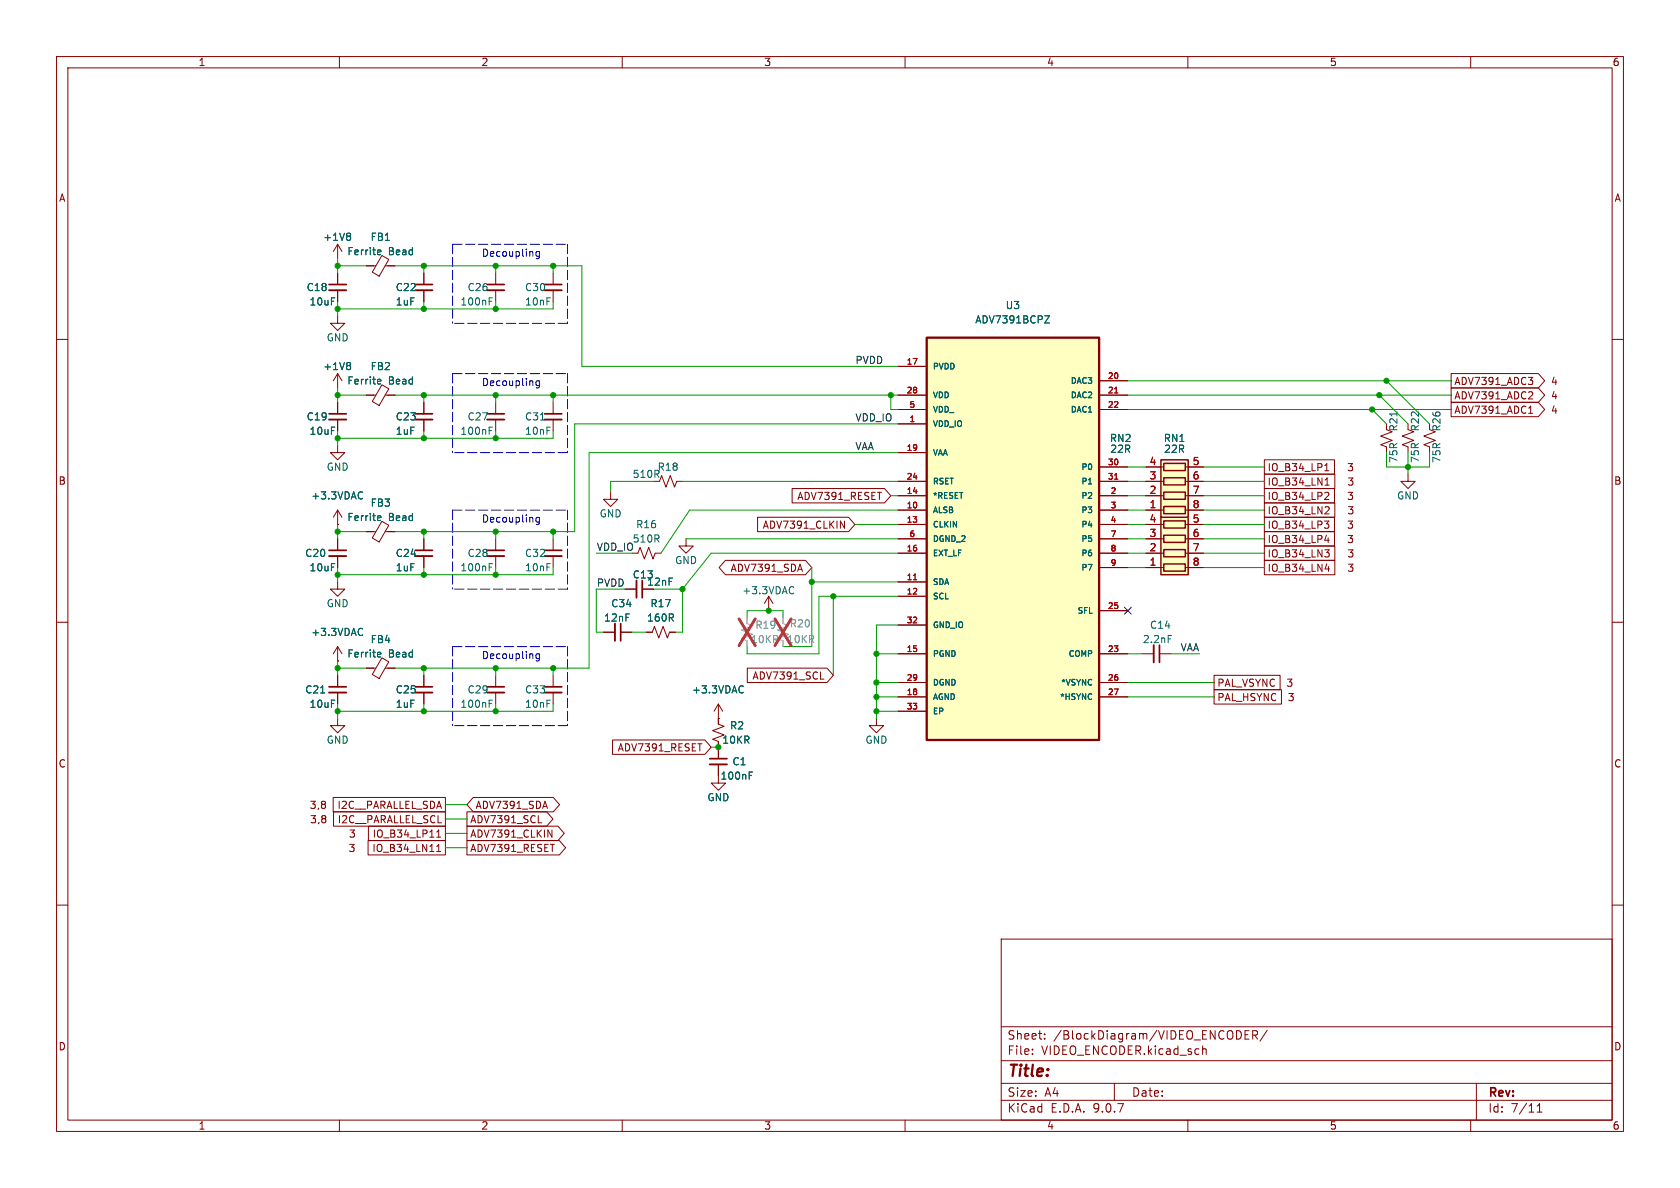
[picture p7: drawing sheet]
<svg xmlns="http://www.w3.org/2000/svg" width="297mm" height="210mm" viewBox="0 0 297 210" stroke-linecap="round" stroke-linejoin="round" font-family="sans-serif">
<g fill="none" stroke="#840000" stroke-width=".18">
<path d="M10 10h277v190h-277zM12 12h273v186h-273zM60 10v2M110 10v2M160 10v2M210 10v2M260 10v2M87.6 48.3v2M87.6 51.3v2M97.8 48.3v2M97.8 51.3v2M10 60h2"/>
<path d="M87.6 71.1v2.1M87.6 74.2v2M97.8 71.1v2.1M97.8 74.2v2M245.1 74.9v1l1 .4-2 .8 2 .8-2 .7 1 .4v1M285 60h2M74.9 95.3v2M74.9 98.3v2M107.9 87v1.3h1.3l-1.3 1.2-1.2-1.2h1.2M10 110h2M59.7 116.8h.1M59.7 114.3v2.5"/>
<path d="M59.7 119.4v2M59.7 114.3l-.8 1.3M59.7 114.3l.8 1.3M74.9 119.4v2M87.6 119.4v2M97.8 119.4v2M106.7 111.8h2M109.7 111.8h2.1M110.5 104.1h2M113.5 104.1h2.1M114.3 111.8h1l.4-1.1 .8 2.1 .7-2.1 .8 2.1 .4-1h1M285 110h2"/>
<path d="M59.7 127v1.3h1.3l-1.3 1.2-1.3-1.2h1.3M59.7 122.4v2.1M74.9 122.4v2.1M87.6 122.4v2.1M97.8 122.4v2.1M127 124.5v3.5l1 .4-2 .8 2 .7-2 .8 1 .4v3M127 127h.1M127 135.1v3.3h1.3l-1.3 1.3-1.3-1.3h1.3M127 124.5l-.8 1.2M127 124.5l.8 1.2M10 160h2M177 166h108v32h-108z"/>
<path d="M285 160h2M60 198v2M110 198v2M160 198v2M177 194.5h108M177 191.5h108M177 187.5h108M177 181.5h108M182.5 186.3v.1M182.5 185.5v.1M184.7 183.6v.1M184.7 182.8v.1"/>
<path d="M197 191.5v3M210 198v2M212.6 185.5l.2-.1 .4 .1v.9M220.1 182.9h.5M220.8 182.2h-.7v1.5h.7M221.5 183l.7-.1 .1-.2-.1-.4-.2-.1h-.5v1.5M221.8 183l.5 .7M224 182.1l-1.3 2M260 198v2M261 191.5v6.5M271.7 196.6h.9M271.7 195.5l.5-.4v1.5"/>
</g>
<path d="M86.1 50.3h3.1M96.3 50.3h3M86.1 73.2h3.1M96.3 73.2h3M73.4 97.3h3.1M109.7 110.2v3.1M113.5 102.6v3.1M58.2 121.4h3M73.4 121.4h3.1M86.1 121.4h3.1M96.3 121.4h3M125.5 134.1h3" fill="none" stroke="#840000" stroke-width=".3"/>
<path d="M86.1 51.3h3.1M96.3 51.3h3M86.1 74.2h3.1M96.3 74.2h3M73.4 98.3h3.1M108.7 110.2v3.1M112.5 102.6v3.1M58.2 122.4h3M73.4 122.4h3.1M86.1 122.4h3.1M96.3 122.4h3M125.5 135.1h3" fill="none" stroke="#840000" stroke-width=".33"/>
<g fill="none" stroke="#006464" stroke-width=".18">
<path d="M86.5 53.3h.4M86.5 52.6h.6M86.5 76.1h.4M86.5 75.5h.6M95.5 74.2h.8M247 72.8v.7M63.9 111.1l.2 .1M64.1 112.2l-.2 .1M56.7 122.5h.7M86.5 124.4h.4M86.5 123.8h.6M131.2 121.2l.2 .2"/>
<path d="M131.4 122.4l-.2 .1M132.5 137.1h.4M132.5 136.5h.6"/>
</g>
<path d="M205.2 91.4h4.9v10.2h-4.9z" fill="#ffffc2"/>
<path d="M205.2 91.4h4.9v10.2h-4.9zM205.7 99.7h3.8v1.3h-3.8zM205.7 97.2h3.8v1.2h-3.8zM205.7 94.6h3.8v1.3h-3.8zM205.7 92.1h3.8v1.2h-3.8z" fill="none" stroke="#840000" stroke-width=".25"/>
<path d="M202.6 97.8h3.1M202.6 95.3h3.1M202.6 92.7h3.1M209.5 97.8h3.2M209.5 95.3h3.2M209.5 92.7h3.2M201.9 115.6h2.1M202.6 100.3h3.1M205 115.6h2M209.5 100.3h3.2" fill="none" stroke="#840000" stroke-width=".18"/>
<path d="M205 114v3.1" fill="none" stroke="#840000" stroke-width=".3"/>
<path d="M204 114v3.1" fill="none" stroke="#840000" stroke-width=".33"/>
<path d="M206.5 112.3h.6" fill="none" stroke="#006464" stroke-width=".18"/>
<path d="M163.8 59.7h30.5v71.1h-30.5z" fill="#ffffc2"/>
<path d="M163.8 59.7h30.5v71.1h-30.5z" fill="none" stroke="#840000" stroke-width=".41"/>
<g fill="none" stroke="#840000" stroke-width=".18">
<path d="M158.7 64.8h5.1M158.7 69.9h5.1M158.7 72.4h5.1M158.7 74.9h5.1M194.3 69.9h5.1M194.3 72.4h5.1M194.3 67.3h5.1M158.7 80h5.1M158.7 85.1h5.1M158.7 87.6h5.1M158.7 90.2h5.1M158.7 92.7h5.1"/>
<path d="M158.7 95.3h5.1M158.7 97.8h5.1M194.3 85.1h5.1M194.3 87.6h5.1M194.3 90.2h5.1M194.3 92.7h5.1M194.3 95.3h5.1M194.3 97.8h5.1M194.3 82.6h5.1M248.9 83.8v1.3h1.3l-1.3 1.3-1.3-1.3h1.3M135.9 108h.1M135.9 105.4l-.8 1.3"/>
<path d="M135.9 105.4l.8 1.3M135.9 105.4v2.6M158.7 102.9h5.1M158.7 105.4h5.1M158.7 110.5h5.1M158.7 115.6h5.1M194.3 115.6h5.1M194.3 100.3h5.1M194.3 108h5.1M154.9 127v1.3h1.3l-1.3 1.2-1.2-1.2h1.2M158.7 120.7h5.1M158.7 123.2h5.1"/>
<path d="M158.7 125.7h5.1M194.3 120.7h5.1M194.3 123.2h5.1"/>
</g>
<path d="M197 69.5h.6M197 84.7h.6M161.5 102.5h.6" fill="none" stroke="#a90000" stroke-width=".18"/>
<path d="M184.7 55.8h.8l-.8 1.3h.8M140.1 103.7l.2 .1M140.3 104.9l-.2 .1" fill="none" stroke="#006464" stroke-width=".18"/>
<path d="M132.1 109.2v1l1 .4-2 .8 2 .7-2 .8 1 .4v1M138.4 109.2v1l1 .4-2 .8 2 .7-2 .8 1 .4v1" fill="none" stroke="#a1a1a1" stroke-width=".18"/>
<path d="M130.6 109.4l2.9 4.7M133.5 109.4l-2.9 4.7M137 109.4l2.9 4.7M139.9 109.4l-2.9 4.7" fill="none" stroke="#e12e31" stroke-width=".46"/>
<path d="M205.2 81.3h4.9v10.1h-4.9z" fill="#ffffc2"/>
<path d="M205.2 81.3h4.9v10.1h-4.9zM205.7 89.5h3.8v1.3h-3.8zM205.7 87h3.8v1.3h-3.8zM205.7 84.5h3.8v1.2h-3.8zM205.7 81.9h3.8v1.3h-3.8z" fill="none" stroke="#840000" stroke-width=".25"/>
<g fill="none" stroke="#840000" stroke-width=".18">
<path d="M59.7 55.9v1.3h1.3l-1.3 1.2-1.3-1.2h1.3M59.7 43.2v2.5M59.7 48.3v2M59.7 51.3v2M59.7 43.2l-.8 1.3M59.7 43.2l.8 1.3M64.8 47h1.6M67.5 45.2l1.2 .7-1.7 2.9-1.2-.7zM68.1 47h1.7M74.9 48.3v2M74.9 51.3v2M59.7 78.7v1.3h1.3l-1.3 1.3-1.3-1.3h1.3"/>
<path d="M59.7 66v2.6M59.7 71.1v2.1M59.7 74.2v2M59.7 66l-.8 1.3M59.7 66l.8 1.3M64.8 69.9h1.6M67.5 68l1.2 .7-1.7 3-1.2-.7zM68.1 69.9h1.7M74.9 71.1v2.1M74.9 74.2v2M158.7 69.9h5.1M158.7 64.8h5.1"/>
<path d="M158.7 72.4h5.1M158.7 74.9h5.1M194.3 69.9h5.1M194.3 72.4h5.1M194.3 67.3h5.1M248.9 74.9v1l1 .4-2 .8 2 .8-2 .7 1 .4v1M252.7 74.9v1l1 .4-2 .8 2 .8-2 .7 1 .4v1M256.5 71.1h15.5l1.1 1.3-1.1 1.3h-15.5zM256.5 66h15.5l1.1 1.3-1.1 1.3h-15.5zM256.5 68.6h15.5l1.1 1.3-1.1 1.2h-15.5zM270.2 66.7h.8l-.5 .5M270.2 73.1h.8"/>
<path d="M270.5 72l.1-.2v1.3M270.7 69.3l.3 .2-.1 .3-.7 .7h.8M270.8 67.3l.2 .1-.2 .5M59.7 92.7h.1M59.7 90.2l-.8 1.2M59.7 90.2l.8 1.2M59.7 90.2v2.5M59.7 95.3v2M59.7 98.3v2M64.8 94h1.6M67.5 92.2l1.2 .7-1.7 2.9-1.2-.7zM68.1 94h1.7"/>
<path d="M74.9 95.3v2M74.9 98.3v2M87.6 95.3v2M87.6 98.3v2M97.8 95.3v2M97.8 98.3v2M111.8 97.8h1l.4-1 .7 2 .8-2 .7 2 .4-1h1M115.6 85.1h1l.4-1 .7 2 .8-2 .8 2 .3-1h1M121.3 95.3v1.2h1.3l-1.3 1.3-1.3-1.3h1.3M128.2 99.1h14.2l1.1 1.2-1.1 1.3h-14.2l-1.1-1.3zM133.9 91.4h16.1l1.1 1.3-1.1 1.3h-16.1zM140 86.4h16.4l1.1 1.2-1.1 1.3h-16.4z"/>
<path d="M141.4 99.7l.5 1.3M148.6 92.1l.7 1.3v-1.3M158.7 90.2h5.1M158.7 87.6h5.1M158.7 85.1h5.1M158.7 97.8h5.1M158.7 80h5.1M158.7 92.7h5.1M158.7 95.3h5.1M194.3 90.2h5.1M194.3 87.6h5.1M194.3 85.1h5.1"/>
<path d="M194.3 82.6h5.1M194.3 97.8h5.1M194.3 92.7h5.1M194.3 95.3h5.1M202.6 90.2h3.1M202.6 87.6h3.1M202.6 85.1h3.1M202.6 82.6h3.1M202.6 97.8h2.5M202.6 92.7h2.5M202.6 95.3h2.5M209.5 90.2h3.2"/>
<path d="M209.5 87.6h3.2M209.5 85.1h3.2M209.5 82.6h3.2M210.2 97.8h2.5M210.2 92.7h2.5M210.2 95.3h2.5M223.5 96.5h12.5v2.6h-12.5zM223.5 88.9h12.5v2.5h-12.5zM223.5 99.1h12.5v2.5h-12.5zM223.5 94h12.4v2.5h-12.4zM223.5 86.4h12.4v2.5h-12.4zM223.5 83.8h12.5v2.6h-12.5z"/>
<path d="M223.5 91.4h12.4v2.6h-12.4zM223.5 81.3h12.4v2.5h-12.4zM234.1 92.1h.8l-.4 .5M234.2 97.2h.8l-.4 .5M234.2 95.5h.8M234.2 83.2h.7M234.3 85.8h.7M234.3 82.3l.3-.3v1.2M234.4 87l.4 .1 .1 .3-.8 .9h.8M234.4 84.8l.2-.3v1.3M234.7 92.6l.2 .2v.3l-.2 .3M234.7 97.7l.3 .2v.3l-.3 .3"/>
<path d="M234.7 89.6l.3 .2-.1 .3-.7 .7h.8M234.8 95.1v.8M59.7 102.9v1.2h1.3l-1.3 1.3-1.3-1.3h1.3M59.7 116.8h.1M59.7 119.4v2M64.8 118.1h1.6M67.5 116.3l1.2 .7-1.7 2.9-1.2-.7zM68.1 118.1h1.7M74.9 119.4v2M106.7 111.8h2M109.7 111.8h2.1M110.5 104.1h2"/>
<path d="M113.5 104.1h2.1M114.3 111.8h1M118.4 111.8h1M132.1 118.1h14.1l1.1 1.3-1.1 1.3h-14.1zM158.7 102.9h5.1M158.7 105.4h5.1M158.7 110.5h5.1M158.7 115.6h5.1M194.3 115.6h5.1M194.3 100.3h5.1M194.3 108h5.1M202.6 100.3h2.5"/>
<path d="M210.2 100.3h2.5M214.6 119.4h11.7v2.5h-11.7zM234.3 100.6h.7M234.9 100.2v.8M59.7 122.4v2.1M74.9 122.4v2.1M108.3 130.8h16.3l1.1 1.3-1.1 1.3h-16.3zM127 127h.1M127 127v1M127 131.1v3M127 135.1v2.1M145.1 120.1h.6"/>
<path d="M158.7 120.7h5.1M158.7 123.2h5.1M158.7 125.7h5.1M194.3 120.7h5.1M194.3 123.2h5.1M214.6 121.9h11.9v2.6h-11.9zM58.9 141h19.8v2.5h-19.8zM59 143.5h19.7v2.6h-19.7zM65.1 148.6h13.6v2.5h-13.6zM65.1 146h13.6v2.6h-13.6zM77.2 148h.7M77.2 147.1l.4-.4v1.3"/>
<path d="M77.2 149.6l.4-.3v1.2M77.2 150.5h.7M82.5 143.5h14.1l1.2 1.3-1.2 1.3h-14.1zM82.5 146h16.1l1.2 1.3-1.2 1.3h-16.1zM82.5 148.6h16.4l1.1 1.3-1.1 1.2h-16.4zM83.7 141h14.1l1.1 1.2-1.1 1.3h-14.1l-1.2-1.3zM95.2 145.5h.6M96.4 141.6l.4 1.3M96.9 146.7l.7 1.3v-1.3"/>
</g>
<g fill="none" stroke="#006464" stroke-width=".18">
<path d="M61.7 41.2l.3 .3-.3 .3 .3 .2v.2l-.3 .3M66.9 44.2h.4v.3l-.6 .1M67.3 45h-.4M184.7 55.8h.8l-.8 1.3h.8M61.7 64.1l.3 .2-.3 .3 .3 .3v.2l-.3 .2M66.9 67l.4 .1v.2l-.6 .2M67.3 67.8l-.4 .1M63.9 86.9l.2 .2M64.1 88.1l-.2 .1M66.9 91.2h.4v.3l-.6 .1M67.3 92h-.4M86.5 99.6h.6"/>
<path d="M63.9 111.1l.2 .1M64.1 112.2l-.2 .1M66.9 115.3l.4 .1v.2l-.6 .1M67.3 116.1h-.4M86.5 100.2h.4M56.7 122.5h.7M131.2 121.2l.2 .2M131.4 122.4l-.2 .1M132.5 137.1h.4M132.5 136.5h.6"/>
</g>
<path d="M58.2 50.3h3M73.4 50.3h3.1M58.2 73.2h3M73.4 73.2h3.1M58.2 97.3h3M86.1 97.3h3.1M96.3 97.3h3" fill="none" stroke="#840000" stroke-width=".3"/>
<path d="M58.2 51.3h3M73.4 51.3h3.1M58.2 74.2h3M73.4 74.2h3.1M58.2 98.3h3M86.1 98.3h3.1M96.3 98.3h3" fill="none" stroke="#840000" stroke-width=".33"/>
<g fill="none" stroke="#0000c2" stroke-width=".18" stroke-dasharray="1.7 .6">
<path d="M80 43.2h20.3M80 43.2v14M100.3 43.2v14M100.3 57.2h-20.3M80 66h20.3M80 66v14M100.3 66v14M80 90.2h20.3M80 90.2v13.9M100.3 80h-20.3M100.3 90.2v13.9M80 114.3h20.3"/>
<path d="M80 114.3v14M100.3 104.1h-20.3M100.3 114.3v14M100.3 128.3h-20.3"/>
</g>
<g fill="none" stroke="#009600" stroke-width=".18">
<path d="M59.7 47h5.1M59.7 45.7v2.6M59.7 53.3v2.6M69.8 47h33.1v17.8h55.8M74.9 47v1.3M74.9 53.3v1.3M87.6 47v1.3M87.6 53.3v1.3M97.8 53.3v1.3h-38.1M97.8 47v1.3M59.7 69.9h5.1M59.7 68.6v2.5"/>
<path d="M59.7 76.2v2.5M69.8 69.9h88.9M74.9 69.9v1.2M74.9 76.2v1.3M87.6 69.9v1.2M87.6 76.2v1.3M97.8 76.2v1.3h-38.1M97.8 69.9v1.2M157.5 69.9v2.5h1.2M158.7 74.9h-57.1v19.1h-31.8M199.4 67.3h57.1M199.4 69.9h57.1"/>
<path d="M199.4 72.4h57.1M242.6 72.4l2.5 2.5M243.8 69.9l5.1 5M245.1 67.3l7.6 7.6M59.7 92.7v2.6M59.7 94h5.1M74.9 94v1.3M87.6 94v1.3M97.8 94v1.3M105.4 97.8h6.4M115.6 85.1h-7.7v1.9M120.6 85.1h38.1"/>
<path d="M121.3 95.3h37.4M151.1 92.7h7.6M157.5 87.6h1.2M158.7 97.8h-33l-5.1 6.3M158.7 90.2h-36.8l-5.1 7.6M158.7 80h-54.6v38.1h-34.3M199.4 82.6h3.2M199.4 87.6h3.2M199.4 85.1h3.2M199.4 95.3h3.2M199.4 92.7h3.2M199.4 97.8h3.2"/>
<path d="M199.4 90.2h3.2M212.7 82.6h10.8M212.7 87.6h10.8M212.7 85.1h10.8M212.7 95.3h10.8M212.7 92.7h10.8M212.7 97.8h10.8M212.7 90.2h10.8M245.1 80v2.6h7.6v-2.6M248.9 80v3.8M59.7 100.3v2.6M59.7 116.8v2.6"/>
<path d="M59.7 118.1h5.1M74.9 100.3v1.3M74.9 118.1v1.3M87.6 100.3v1.3M87.6 118.1v1.3M97.8 100.3v1.3h-38.1M97.8 118.1v1.3M110.5 104.1h-5.1v7.7h1.3M111.8 111.8h2.5M115.6 104.1h5M120.6 104.1v7.7h-1.2M132.1 109.2v-1.2h6.3v1.2"/>
<path d="M143.5 100.3v14h-5.1M143.5 102.9h15.2M147.3 105.4v14M154.9 115.6h3.8M158.7 105.4h-13.9v10.2h-12.7v-1.3M158.7 110.5h-3.8v16.5M199.4 115.6h2.5M199.4 100.3h3.2M207 115.6h5.1M212.7 100.3h10.8M59.7 124.5v2.5M74.9 124.5v1.2"/>
<path d="M87.6 124.5v1.2M97.8 124.5v1.2h-38.1M125.7 132.1h1.3M154.9 120.7h3.8M154.9 123.2h3.8M154.9 125.7h3.8M199.4 120.7h15.2M199.4 123.2h15.2M78.7 142.2h3.8M78.7 149.9h3.8M78.7 144.8h3.8M78.7 147.3h3.8"/>
</g>
<path d="M198.8 107.3l1.2 1.3M200 107.3l-1.2 1.3" fill="none" stroke="#000084" stroke-width=".18"/>
<path d="M95.4 44.5v1l-.3 .2h-.3M95.4 44.5h-.4l-.3 .2 .2 .5h.5M95.4 67.3v1l-.3 .3-.3-.1M95.4 67.4l-.4-.1-.3 .3 .2 .5h.5M95.4 91.4v1.1l-.3 .2h-.3M95.4 91.5l-.4-.1-.3 .3 .2 .5h.5M95.4 115.6v1l-.3 .2h-.3M95.4 115.6h-.4l-.3 .2 .2 .6h.5" fill="none" stroke="#0000c2" stroke-width=".18"/>
<path d="M132.1 109.2v1M132.1 113.3v1M138.4 109.2v1M138.4 113.3v1" fill="none" stroke="#a1a1a1" stroke-width=".18"/>
<path d="M130.6 109.4l2.9 4.7M133.5 109.4l-2.9 4.7M137 109.4l2.9 4.7M139.9 109.4l-2.9 4.7" fill="none" stroke="#e12e31" stroke-width=".46"/>
<path d="M197 69.5h.6M197 84.7h.6M161.5 102.5h.6" fill="none" stroke="#a90000" stroke-width=".18"/>
<g fill="#009600" stroke="#009600" stroke-width=".18">
<circle cx="74.9" cy="77.5" r=".46"/>
<circle cx="59.7" cy="69.9" r=".46"/>
<circle cx="59.7" cy="77.5" r=".46"/>
<circle cx="59.7" cy="54.6" r=".46"/>
<circle cx="59.7" cy="47" r=".46"/>
<circle cx="87.6" cy="125.7" r=".46"/>
<circle cx="87.6" cy="118.1" r=".46"/>
<circle cx="97.8" cy="118.1" r=".46"/>
<circle cx="120.6" cy="104.1" r=".46"/>
<circle cx="127" cy="132.1" r=".46"/>
<circle cx="74.9" cy="125.7" r=".46"/>
<circle cx="59.7" cy="118.1" r=".46"/>
<circle cx="59.7" cy="125.7" r=".46"/>
<circle cx="74.9" cy="118.1" r=".46"/>
<circle cx="97.8" cy="69.9" r=".46"/>
<circle cx="74.9" cy="69.9" r=".46"/>
<circle cx="87.6" cy="69.9" r=".46"/>
<circle cx="74.9" cy="47" r=".46"/>
<circle cx="74.9" cy="54.6" r=".46"/>
<circle cx="87.6" cy="77.5" r=".46"/>
<circle cx="87.6" cy="101.6" r=".46"/>
<circle cx="74.9" cy="94" r=".46"/>
<circle cx="74.9" cy="101.6" r=".46"/>
<circle cx="59.7" cy="101.6" r=".46"/>
<circle cx="59.7" cy="94" r=".46"/>
<circle cx="87.6" cy="94" r=".46"/>
<circle cx="97.8" cy="47" r=".46"/>
<circle cx="87.6" cy="54.6" r=".46"/>
<circle cx="87.6" cy="47" r=".46"/>
<circle cx="97.8" cy="94" r=".46"/>
<circle cx="157.5" cy="69.9" r=".46"/>
<circle cx="243.8" cy="69.9" r=".46"/>
<circle cx="242.6" cy="72.4" r=".46"/>
<circle cx="245.1" cy="67.3" r=".46"/>
<circle cx="248.9" cy="82.6" r=".46"/>
<circle cx="135.9" cy="108" r=".46"/>
<circle cx="154.9" cy="115.6" r=".46"/>
<circle cx="154.9" cy="120.7" r=".46"/>
<circle cx="143.5" cy="102.9" r=".46"/>
<circle cx="147.3" cy="105.4" r=".46"/>
<circle cx="154.9" cy="123.2" r=".46"/>
<circle cx="154.9" cy="125.7" r=".46"/>
</g>
<text font-size="2.8" fill="#840000" x="178" y="190.9">Title:</text>
<g font-size="2.1" fill="#840000">
<text x="178" y="184">Sheet:</text>
<text x="186.2" y="184">/BlockDiagram/VIDEO_ENCODER/</text>
<text x="178" y="186.7">File:</text>
<text x="184.1" y="186.7">VIDEO_ENCODER.kicad_sch</text>
<text x="178" y="196.9">KiCad</text>
<text x="178" y="194.1">Size:</text>
<text x="184.7" y="194.1">A4</text>
<text x="185.7" y="196.9">E.D.A.</text>
<text x="193.3" y="196.9">9.0.7</text>
<text x="200" y="194.1">Date:</text>
<text x="263" y="194.3">Rev:</text>
<text x="263" y="196.9">Id:</text>
<text x="267.1" y="196.9">7/11</text>
</g>
<g font-size="1.8" fill="#840000">
<text x="35" y="11.9">1</text>
<text x="85" y="11.9">2</text>
<text x="135" y="11.9">3</text>
<text x="185" y="11.9">4</text>
<text x="235" y="11.9">5</text>
<text x="285" y="11.9">6</text>
<text x="10.3" y="35.9">A</text>
<text x="285.3" y="35.9">A</text>
<text x="257" y="68.3">ADV7391_ADC3</text>
<text x="257" y="70.8">ADV7391_ADC2</text>
<text x="274.1" y="68.3">4</text>
<text x="274.1" y="70.8">4</text>
<text x="257" y="73.3">ADV7391_ADC1</text>
<text x="274.1" y="73.3">4</text>
<text x="224" y="83.5">IO_B34_LP1</text>
<text x="238" y="83.5">3</text>
<text x="10.3" y="85.9">B</text>
<text x="140.9" y="88.6">ADV7391_RESET</text>
<text x="224" y="88.6">IO_B34_LP2</text>
<text x="224" y="86">IO_B34_LN1</text>
<text x="238" y="88.6">3</text>
<text x="238.1" y="86">3</text>
<text x="285.3" y="85.9">B</text>
<text x="134.7" y="93.7">ADV7391_CLKIN</text>
<text x="224" y="91.1">IO_B34_LN2</text>
<text x="224" y="93.7">IO_B34_LP3</text>
<text x="238" y="93.7">3</text>
<text x="238.1" y="91.1">3</text>
<text x="129.1" y="101.3">ADV7391_SDA</text>
<text x="224" y="98.7">IO_B34_LN3</text>
<text x="224" y="101.3">IO_B34_LN4</text>
<text x="224" y="96.2">IO_B34_LP4</text>
<text x="238" y="96.2">3</text>
<text x="238.1" y="98.7">3</text>
<text x="238.1" y="101.3">3</text>
<text x="132.9" y="120.3">ADV7391_SCL</text>
<text x="215.1" y="121.6">PAL_VSYNC</text>
<text x="215.1" y="124.1">PAL_HSYNC</text>
<text x="227.3" y="121.6">3</text>
<text x="227.6" y="124.1">3</text>
<text x="10.3" y="135.9">C</text>
<text x="109.1" y="133">ADV7391_RESET</text>
<text x="285.3" y="135.9">C</text>
<text x="54.7" y="143.2">3,8</text>
<text x="59.6" y="143.2">I2C__PARALLEL_SDA</text>
<text x="84" y="143.2">ADV7391_SDA</text>
<text x="54.7" y="145.7">3,8</text>
<text x="59.6" y="145.7">I2C__PARALLEL_SCL</text>
<text x="61.6" y="148.3">3</text>
<text x="65.8" y="148.3">IO_B34_LP11</text>
<text x="83" y="145.7">ADV7391_SCL</text>
<text x="83" y="148.3">ADV7391_CLKIN</text>
<text x="61.5" y="150.8">3</text>
<text x="65.7" y="150.8">IO_B34_LN11</text>
<text x="83" y="150.8">ADV7391_RESET</text>
<text x="10.3" y="185.9">D</text>
<text x="285.3" y="185.9">D</text>
<text x="35" y="199.9">1</text>
<text x="85" y="199.9">2</text>
<text x="135" y="199.9">3</text>
<text x="185" y="199.9">4</text>
<text x="235" y="199.9">5</text>
<text x="285" y="199.9">6</text>
</g>
<g font-size="1.8" fill="#006464">
<text x="57" y="42.8">+1V8</text>
<text x="61.3" y="45.3">Ferrite</text>
<text x="65.4" y="42.8">FB1</text>
<text x="68.7" y="45.3">Bead</text>
<text x="54.1" y="51.7">C18</text>
<text x="69.9" y="51.7">C22</text>
<text x="82.6" y="51.7">C26</text>
<text x="92.7" y="51.7">C30</text>
<text x="54.6" y="54.2">10uF</text>
<text x="69.9" y="54.2">1uF</text>
<text x="81.3" y="54.2">100nF</text>
<text x="92.7" y="54.2">10nF</text>
<text x="172.3" y="57.4">ADV7391BCPZ</text>
<text x="177.7" y="54.8">U3</text>
<text x="57" y="65.6">+1V8</text>
<text x="57.7" y="60.6">GND</text>
<text x="65.4" y="65.6">FB2</text>
<text x="61.3" y="68.2">Ferrite</text>
<text x="68.7" y="68.2">Bead</text>
<text x="54.1" y="74.5">C19</text>
<text x="54.6" y="77.1">10uF</text>
<text x="69.9" y="77.1">1uF</text>
<text x="69.9" y="74.5">C23</text>
<text x="81.3" y="77.1">100nF</text>
<text x="82.6" y="74.5">C27</text>
<text x="92.7" y="74.5">C31</text>
<text x="92.7" y="77.1">10nF</text>
<text x="247.2" y="76.4" transform="rotate(-90 247.2 76.4)">R21</text>
<text x="251.1" y="76.4" transform="rotate(-90 251.1 76.4)">R22</text>
<text x="254.9" y="76.4" transform="rotate(-90 254.9 76.4)">R26</text>
<text x="57.7" y="83.4">GND</text>
<text x="116.2" y="83.4">R18</text>
<text x="196.1" y="78.3">RN2</text>
<text x="196.2" y="80.2">22R</text>
<text x="205.6" y="78.3">RN1</text>
<text x="205.7" y="80.2">22R</text>
<text x="247.2" y="82" transform="rotate(-90 247.2 82)">75R</text>
<text x="251.1" y="82" transform="rotate(-90 251.1 82)">75R</text>
<text x="254.9" y="82" transform="rotate(-90 254.9 82)">75R</text>
<text x="54.9" y="88.5">+3.3VDAC</text>
<text x="65.4" y="89.8">FB3</text>
<text x="111.7" y="84.7">510R</text>
<text x="246.9" y="88.5">GND</text>
<text x="61.3" y="92.3">Ferrite</text>
<text x="68.7" y="92.3">Bead</text>
<text x="105.9" y="91.7">GND</text>
<text x="112.4" y="93.6">R16</text>
<text x="53.9" y="98.7">C20</text>
<text x="54.6" y="101.2">10uF</text>
<text x="69.9" y="101.2">1uF</text>
<text x="69.9" y="98.7">C24</text>
<text x="81.3" y="101.2">100nF</text>
<text x="82.6" y="98.7">C28</text>
<text x="92.7" y="98.7">C32</text>
<text x="92.7" y="101.2">10nF</text>
<text x="119.2" y="99.9">GND</text>
<text x="57.7" y="107.5">GND</text>
<text x="108" y="107.5">C34</text>
<text x="111.8" y="102.5">C13</text>
<text x="114.3" y="103.7">12nF</text>
<text x="114.9" y="107.5">R17</text>
<text x="131.1" y="105.3">+3.3VDAC</text>
<text x="54.9" y="112.6">+3.3VDAC</text>
<text x="65.4" y="113.9">FB4</text>
<text x="106.7" y="110.1">12nF</text>
<text x="114.3" y="110.1">160R</text>
<text x="201.9" y="113.9">2.2nF</text>
<text x="203.2" y="111.4">C14</text>
<text x="61.3" y="116.4">Ferrite</text>
<text x="68.7" y="116.4">Bead</text>
<text x="53.9" y="122.8">C21</text>
<text x="54.6" y="125.3">10uF</text>
<text x="69.9" y="125.3">1uF</text>
<text x="69.9" y="122.8">C25</text>
<text x="81.3" y="125.3">100nF</text>
<text x="82.6" y="122.8">C29</text>
<text x="92.7" y="122.8">C33</text>
<text x="92.7" y="125.3">10nF</text>
<text x="122.2" y="122.8">+3.3VDAC</text>
<text x="57.7" y="131.7">GND</text>
<text x="127.6" y="131.7">10KR</text>
<text x="129" y="129.1">R2</text>
<text x="152.9" y="131.7">GND</text>
<text x="129.4" y="135.5">C1</text>
<text x="125" y="141.8">GND</text>
<text x="127.3" y="138">100nF</text>
</g>
<g font-size="1.8" fill="#0000c2">
<text x="85.1" y="45.5">Decoupling</text>
<text x="85.1" y="68.3">Decoupling</text>
<text x="85.1" y="92.5">Decoupling</text>
<text x="85.1" y="116.6">Decoupling</text>
</g>
<g font-size="1.8" fill="#0f0f0f">
<text x="151.1" y="64.4">PVDD</text>
<text x="151.1" y="74.6">VDD_IO</text>
<text x="151.1" y="79.7">VAA</text>
<text x="105.4" y="97.4">VDD_IO</text>
<text x="111.7" y="96.1">510R</text>
<text x="105.4" y="103.8">PVDD</text>
<text x="208.6" y="115.2">VAA</text>
</g>
<g font-size="1.8" fill="#a90000">
<text x="203.1" y="82.3">4</text>
<text x="210.7" y="82.3">5</text>
<text x="203.1" y="89.9">1</text>
<text x="203.1" y="87.4">2</text>
<text x="203.1" y="84.8">3</text>
<text x="210.7" y="89.9">8</text>
<text x="210.7" y="87.4">7</text>
<text x="210.7" y="84.8">6</text>
<text x="203.1" y="95">3</text>
<text x="203.1" y="92.5">4</text>
<text x="210.7" y="95">6</text>
<text x="210.7" y="92.5">5</text>
<text x="203.1" y="100.1">1</text>
<text x="203.1" y="97.5">2</text>
<text x="210.7" y="100.1">8</text>
<text x="210.7" y="97.5">7</text>
</g>
<g font-size="1.8" fill="#989898">
<text x="132.7" y="113.9">10KR</text>
<text x="133.4" y="111.4">R19</text>
<text x="139" y="113.9">10KR</text>
<text x="139.5" y="111.1">R20</text>
</g>
<g font-size="1.4" fill="#a90000">
<text x="160.2" y="64.5">17</text>
<text x="160.2" y="69.6">28</text>
<text x="195.8" y="67.1">20</text>
<text x="195.8" y="69.6">21</text>
<text x="160.7" y="72.1">5</text>
<text x="160.7" y="74.7">1</text>
<text x="195.8" y="72.1">22</text>
<text x="160.2" y="79.8">19</text>
<text x="195.8" y="82.3">30</text>
<text x="160.2" y="84.8">24</text>
<text x="160.2" y="87.4">14</text>
<text x="160.2" y="89.9">10</text>
<text x="195.8" y="84.8">31</text>
<text x="196.2" y="87.4">2</text>
<text x="196.2" y="89.9">3</text>
<text x="160.2" y="92.5">13</text>
<text x="160.7" y="95">6</text>
<text x="196.2" y="92.5">4</text>
<text x="196.2" y="95">7</text>
<text x="160.2" y="97.5">16</text>
<text x="196.2" y="97.5">8</text>
<text x="196.2" y="100.1">9</text>
<text x="160.2" y="102.6">11</text>
<text x="160.2" y="105.2">12</text>
<text x="195.8" y="107.7">25</text>
<text x="160.2" y="110.2">32</text>
<text x="160.2" y="115.3">15</text>
<text x="195.8" y="115.3">23</text>
<text x="160.2" y="120.4">29</text>
<text x="160.2" y="122.9">18</text>
<text x="160.2" y="125.5">33</text>
<text x="195.8" y="120.4">26</text>
<text x="195.8" y="122.9">27</text>
</g>
<g font-size="1.4" fill="#006464">
<text x="164.8" y="65.5">PVDD</text>
<text x="164.8" y="70.6">VDD</text>
<text x="189.2" y="68">DAC3</text>
<text x="189.2" y="70.6">DAC2</text>
<text x="164.8" y="73.1">VDD_</text>
<text x="164.8" y="75.7">VDD_IO</text>
<text x="189.2" y="73.1">DAC1</text>
<text x="164.8" y="80.7">VAA</text>
<text x="191.1" y="83.3">P0</text>
<text x="164.8" y="85.8">RSET</text>
<text x="164.8" y="88.4">*RESET</text>
<text x="191.1" y="85.8">P1</text>
<text x="191.1" y="88.4">P2</text>
<text x="164.8" y="90.9">ALSB</text>
<text x="164.8" y="93.4">CLKIN</text>
<text x="164.8" y="96">DGND_2</text>
<text x="191.1" y="90.9">P3</text>
<text x="191.1" y="93.4">P4</text>
<text x="191.1" y="96">P5</text>
<text x="164.8" y="98.5">EXT_LF</text>
<text x="191.1" y="98.5">P6</text>
<text x="191.1" y="101.1">P7</text>
<text x="164.8" y="103.6">SDA</text>
<text x="164.8" y="106.1">SCL</text>
<text x="164.8" y="111.2">GND_IO</text>
<text x="190.4" y="108.7">SFL</text>
<text x="164.8" y="116.3">PGND</text>
<text x="188.8" y="116.3">COMP</text>
<text x="164.8" y="121.4">DGND</text>
<text x="164.8" y="123.9">AGND</text>
<text x="187.3" y="123.9">*HSYNC</text>
<text x="187.5" y="121.4">*VSYNC</text>
<text x="164.8" y="126.5">EP</text>
</g>
</svg>
